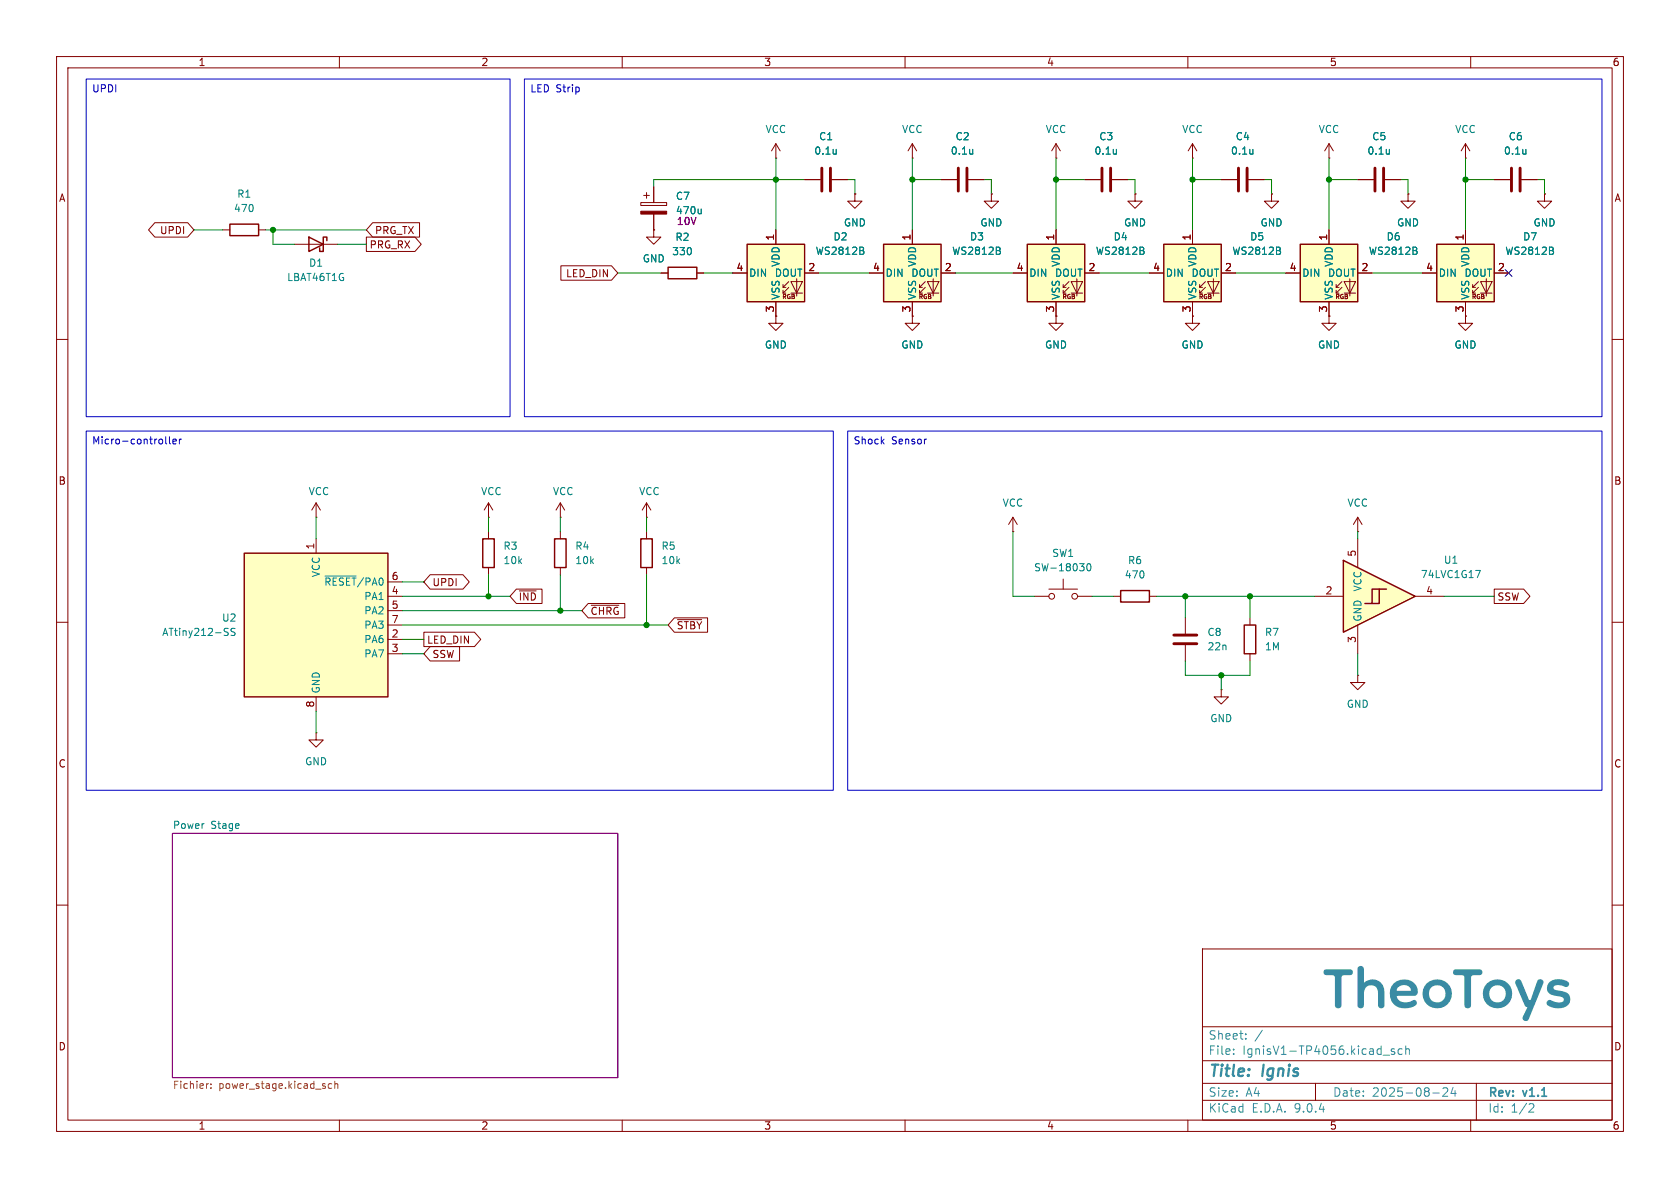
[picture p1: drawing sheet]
<svg xmlns="http://www.w3.org/2000/svg" width="297mm" height="210mm" viewBox="0 0 297 210" stroke-linecap="round" stroke-linejoin="round" font-family="sans-serif">
<path d="M0 0h297v210h-297z" fill="#fff" stroke="#fff" stroke-width=".18"/>
<g fill="none" stroke="#840000" stroke-width=".18">
<path d="M10 10h277v190h-277zM12 12h273v186h-273zM60 10v2M110 10v2M160 10v2M210 10v2M260 10v2M10 60h2M285 60h2M10 110h2M285 110h2M10 160h2"/>
<path d="M212.6 167.7h72.4v30.3h-72.4zM285 160h2M60 198v2M110 198v2M160 198v2M210 198v2M212.6 194.5h72.4M212.6 191.5h72.4M212.6 187.5h72.4M212.6 181.5h72.4M260 198v2M261 191.5v6.5"/>
</g>
<path d="M218.1 186.3v.1M218.1 185.5v.1M220.2 183.6v.1M220.2 182.8v.1M223.2 182.1l-1.3 2M270.5 195.1l.5 .1 .2 .3-1 1.1h1" fill="none" stroke="#398ba4" stroke-width=".18"/>
<path d="M30.5 147.3h78.7v43.2h-78.7z" fill="none" stroke="#840084" stroke-width=".18"/>
<path d="M36.9 191.6h-.3M37.3 192.3v.1M37.3 191.6v.1M58.6 191.6h-.3l-.3 .2 .2 .5h.4M59.2 191.7l.2-.1h.3v.8M59.2 191.1v1.3" fill="none" stroke="#848400" stroke-width=".18"/>
<path d="M43.2 97.8h25.4v25.4h-25.4z" fill="#ffffc2"/>
<path d="M43.2 97.8h25.4v25.4h-25.4z" fill="none" stroke="#840000" stroke-width=".25"/>
<g fill="none" stroke="#840000" stroke-width=".18">
<path d="M248.9 34.3v1.3h1.3l-1.3 1.2-1.3-1.2h1.3M248.9 34.3h.1M234.9 55.9v1.3h1.3l-1.3 1.2-1.2-1.2h1.2M234.9 55.9h.1M259.1 55.9v1.3h1.2l-1.2 1.2-1.3-1.2h1.3M259.1 55.9h.1M55.9 95.3v2.5M68.6 102.9h2.5M68.6 105.4h2.5M68.6 108h2.5M68.6 110.5h2.5M68.6 113h2.5"/>
<path d="M68.6 115.6h2.5M55.9 123.2v2.5"/>
</g>
<path d="M39.9 111.7l.3 .1 .1 .3-.2 .2h-.3M39.9 111.1h.4M41.6 111.1h-.5l-.2 .1v.4l.5 .2 .2 .3-.3 .2h-.5M57.5 101.8h5.4" fill="none" stroke="#008484" stroke-width=".18"/>
<path d="M229.9 43.2h10.1v10.1h-10.1z" fill="#ffffc2"/>
<g fill="none" stroke="#840000" stroke-width=".18">
<path d="M175.3 34.3v1.3h1.2l-1.2 1.2-1.3-1.2h1.3M175.3 34.3h.1M115.6 40.6v1.3h1.2l-1.2 1.3-1.3-1.3h1.3M115.6 40.6h.1M116.8 48.3h1.3M123.2 48.3h1.3M161.3 55.9v1.3h1.3l-1.3 1.2-1.3-1.2h1.3M161.3 55.9h.1M227.3 48.3h2.6M234.9 40.6v2.6M234.9 53.3v2.6M236.2 50.8h.5"/>
<path d="M236.2 51.8h.5M237.2 49.8l-1 1v-.5M237.2 50.8l-1 1v-.5M237.6 49.8h2l-1 2zM237.6 51.8h2M238.6 49.3v3M240 48.3h2.6M55.9 129.5v1.3h1.2l-1.2 1.3-1.3-1.3h1.3M55.9 129.5h.1"/>
</g>
<path d="M118.1 47.2h5.1v2.1h-5.1zM229.9 43.2h10.1v10.1h-10.1z" fill="none" stroke="#840000" stroke-width=".25"/>
<path d="M250.4 44.4l.1 .1-.1 .4M250.4 43.8v.4" fill="none" stroke="#008484" stroke-width=".18"/>
<path d="M156.2 43.2h10.2v10.1h-10.2z" fill="#ffffc2"/>
<g fill="none" stroke="#840000" stroke-width=".18">
<path d="M151.1 34.3v1.3h1.3l-1.3 1.2-1.2-1.2h1.2M151.1 34.3h.1M161.3 27.9h.1M161.3 25.4v2.5M161.3 25.4l-.8 1.3M161.3 25.4l.8 1.3M166.4 31.8h2.8M171.2 31.8h2.8M259.1 27.9h.1M259.1 25.4l-.8 1.3M259.1 25.4l.7 1.3M259.1 25.4v2.5"/>
<path d="M137.2 55.9v1.3h1.2l-1.2 1.2-1.3-1.2h1.3M137.2 55.9h.1M153.7 48.3h2.5M161.3 40.6v2.6M161.3 53.3v2.6M162.6 50.8h.5M162.6 51.8h.5M163.6 49.8l-1 1v-.5M163.6 50.8l-1 1v-.5M164 49.8h2l-1 2zM164 51.8h2M165 49.3v3"/>
<path d="M166.4 48.3h2.5M114.3 94v1.3M114.3 100.3v1.3"/>
</g>
<path d="M156.2 43.2h10.2v10.1h-10.2zM113.3 95.3h2v5h-2z" fill="none" stroke="#840000" stroke-width=".25"/>
<path d="M172 26.4v.8M172 27.1l-.1 .1M176.7 44.4l.2 .1-.2 .4M176.7 43.8v.4" fill="none" stroke="#008484" stroke-width=".18"/>
<path d="M169.4 29.7v4.1M170.9 29.7v4.1" fill="none" stroke="#840000" stroke-width=".51"/>
<path d="M132.1 43.2h10.1v10.1h-10.1z" fill="#ffffc2"/>
<g fill="none" stroke="#840000" stroke-width=".18">
<path d="M137.2 27.9h.1M137.2 25.4v2.5M137.2 25.4l-.8 1.3M137.2 25.4l.7 1.3M142.2 31.8h2.8M147.1 31.8h2.8M129.5 48.3h2.6M137.2 40.6v2.6M137.2 53.3v2.6M138.4 50.8h.5M138.4 51.8h.5M139.4 49.8l-1 1v-.5"/>
<path d="M139.4 50.8l-1 1v-.5M139.8 49.8h2.1l-1.1 2zM139.8 51.8h2.1M140.8 49.3v3M142.2 48.3h2.6M210.8 55.9v1.3h1.3l-1.3 1.2-1.3-1.2h1.3M210.8 55.9h.1"/>
</g>
<path d="M132.1 43.2h10.1v10.1h-10.1z" fill="none" stroke="#840000" stroke-width=".25"/>
<path d="M147.8 26.4v.8M147.8 27.1v.1M152.6 44.4l.1 .1-.1 .4M152.6 43.8v.4" fill="none" stroke="#008484" stroke-width=".18"/>
<path d="M145.3 29.7v4.1M146.8 29.7v4.1" fill="none" stroke="#840000" stroke-width=".51"/>
<path d="M181.6 43.2h10.2v10.1h-10.2z" fill="#ffffc2"/>
<g fill="none" stroke="#840000" stroke-width=".18">
<path d="M200.7 34.3v1.3h1.2l-1.2 1.2-1.3-1.2h1.3M200.7 34.3h.1M210.8 27.9h.1M210.8 25.4l-.7 1.3M210.8 25.4l.8 1.3M210.8 25.4v2.5M224.8 34.3v1.3h1.3l-1.3 1.2-1.3-1.2h1.3M224.8 34.3h.1M179.1 48.3h2.5M186.7 40.6v2.6M186.7 53.3v2.6M188 50.8h.5"/>
<path d="M188 51.8h.5M189 49.8l-1 1v-.5M189 50.8l-1 1v-.5M189.4 49.8h2l-1 2zM189.4 51.8h2M190.4 49.3v3M191.8 48.3h2.5"/>
</g>
<path d="M181.6 43.2h10.2v10.1h-10.2z" fill="none" stroke="#840000" stroke-width=".25"/>
<path d="M202.1 44.4l.2 .1-.2 .4M202.1 43.8v.4" fill="none" stroke="#008484" stroke-width=".18"/>
<path d="M205.7 43.2h10.2v10.1h-10.2z" fill="#ffffc2"/>
<g fill="none" stroke="#840000" stroke-width=".18">
<path d="M191.8 31.8h2.8M196.6 31.8h2.8M186.7 55.9v1.3h1.3l-1.3 1.2-1.3-1.2h1.3M186.7 55.9h.1M203.2 48.3h2.5M210.8 40.6v2.6M210.8 53.3v2.6M212.1 50.8h.5M212.1 51.8h.5M213.1 49.8l-1 1v-.5M213.1 50.8l-1 1v-.5M213.5 49.8h2l-1 2z"/>
<path d="M213.5 51.8h2M214.5 49.3v3M215.9 48.3h2.5M86.4 94v1.3M99.1 94v1.3M179.1 94h.1M179.1 91.4l-.8 1.3M179.1 91.4l.7 1.3M179.1 91.4v2.6M86.4 100.3v1.3M99.1 100.3v1.3M182.9 105.4h2.5"/>
<path d="M185.4 104.1h5.1M188 102.4v1.7M190.5 105.4h2.5M196.8 105.4h1.3M203.2 105.4h1.3M209.5 109.2v2.8M209.5 114v2.8M221 109.2v1.3M221 115.6v1.2M240 119.4v1.3h1.3l-1.3 1.2-1.2-1.2h1.2M240 119.4h.1"/>
<circle cx="185.9" cy="105.4" r=".51"/>
<circle cx="190" cy="105.4" r=".51"/>
</g>
<path d="M205.7 43.2h10.2v10.1h-10.2zM85.3 95.3h2.1v5h-2.1zM98 95.3h2.1v5h-2.1zM198.1 104.4h5.1v2h-5.1zM220 110.5h2v5.1h-2z" fill="none" stroke="#840000" stroke-width=".25"/>
<path d="M197.4 26.4v.8M197.4 27.1l-.1 .1M226.3 44.4l.1 .1-.1 .4M226.3 43.8v.4M190.9 99.6h.7l-.4 .5M192.3 99.8l.1-.2a.68 .68 0 0 1 .5 .7 .68 .68 0 0 1-.5 .6l-.1-.1-.2-.4zM191.6 100.2v.6" fill="none" stroke="#008484" stroke-width=".18"/>
<path d="M194.8 29.7v4.1M196.3 29.7v4.1M207.5 112.3h4.1M207.5 113.8h4.1" fill="none" stroke="#840000" stroke-width=".51"/>
<g fill="#ffffc2">
<path d="M237.5 99.1l12.7 6.3-12.7 6.4z"/>
<path d="M242.6 104.1v2.6h-1.3l2.5-2.6z"/>
<path d="M243.8 104.1h1.3l-2.5 2.6h1.2z"/>
</g>
<path d="M237.5 99.1l12.7 6.3-12.7 6.4zM243.8 104.1h-1.2v2.6h-1.3M245.1 104.1h-1.3v2.6h-1.2" fill="none" stroke="#840000" stroke-width=".25"/>
<g fill="none" stroke="#840000" stroke-width=".18">
<path d="M113.3 35.8h4.6v.5h-4.6zM113.8 34.5h1M114.3 34v1.1M115.6 33v2.8M115.6 37.8v2.8M186.7 27.9h.1M186.7 25.4l-.8 1.3M186.7 25.4l.8 1.3M186.7 25.4v2.5M215.9 31.8h2.8M220.7 31.8h2.8M264.2 31.8h2.8"/>
<path d="M269 31.8h2.8M55.9 91.4h.1M55.9 88.9l-.8 1.3M55.9 88.9l.7 1.3M55.9 88.9v2.5M240 94h.1M240 91.4v2.6M240 95.3v5M240 91.4l-.7 1.3M240 91.4l.8 1.3M232.4 105.4h5.1M240 110.5v5.1"/>
<path d="M250.2 105.4h5.1M215.9 121.9v1.3h1.3l-1.3 1.3-1.3-1.3h1.3M215.9 121.9h.1"/>
</g>
<path d="M124 36.9v.9M124 37.7l-.2 .1M221.5 26.4v.8M221.5 27.1l-.1 .1M269.8 26.4v.8M269.8 27.1l-.1 .1M260.9 100.8h.8l-.5 1.3" fill="none" stroke="#008484" stroke-width=".18"/>
<path d="M113.3 37.3h4.6v.5h-4.6z" fill="#840000" stroke="#840000" stroke-width=".18"/>
<path d="M218.9 29.7v4.1M220.5 29.7v4.1M267.2 29.7v4.1M268.7 29.7v4.1" fill="none" stroke="#840000" stroke-width=".51"/>
<path d="M254 43.2h10.2v10.1h-10.2z" fill="#ffffc2"/>
<g fill="none" stroke="#840000" stroke-width=".18">
<path d="M27.4 39.4h5.8l1.1 1.2-1.1 1.3h-5.8l-1.1-1.3zM65.9 39.4h8.3v2.5h-8.3l-1.1-1.3zM115.6 33v2.8M115.6 37.8v2.8M142.2 31.8h2.8M147.1 31.8h2.8M151.1 34.3h.1M166.4 31.8h2.8M171.2 31.8h2.8M175.3 34.3h.1M191.8 31.8h2.8M196.6 31.8h2.8"/>
<path d="M200.7 34.3h.1M215.9 31.8h2.8M220.7 31.8h2.8M224.8 34.3h.1M234.9 27.9h.1M234.9 25.4l-.7 1.3M234.9 25.4l.8 1.3M234.9 25.4v2.5M240 31.8h2.8M244.9 31.8h2.7M248.9 34.3h.1M264.2 31.8h2.8"/>
<path d="M269 31.8h2.8M273 34.3v1.3h1.3l-1.3 1.2-1.2-1.2h1.2M273 34.3h.1M39.4 40.6h1.2M45.7 40.6h1.3M52.1 43.2h7.6M64.8 41.9h8.6l1.1 1.3-1.1 1.3h-8.6zM99.2 47h8.9l1.1 1.3-1.1 1.2h-8.9zM115.6 40.6h.1M116.8 48.3h1.3M123.2 48.3h1.3M129.5 48.3h2.6"/>
<path d="M137.2 55.9h.1M137.2 40.6v2.6M137.2 53.3v2.6M142.2 48.3h2.6M153.7 48.3h2.5M161.3 55.9h.1M161.3 40.6v2.6M161.3 53.3v2.6M166.4 48.3h2.5M179.1 48.3h2.5M186.7 55.9h.1M186.7 40.6v2.6"/>
<path d="M186.7 53.3v2.6M191.8 48.3h2.5M203.2 48.3h2.5M210.8 55.9h.1M210.8 40.6v2.6M210.8 53.3v2.6M215.9 48.3h2.5M227.3 48.3h2.6M234.9 55.9h.1M234.9 40.6v2.6M234.9 53.3v2.6M240 48.3h2.6"/>
<path d="M251.5 48.3h2.5M259.1 55.9h.1M259.1 40.6v2.6M259.1 53.3v2.6M260.3 50.8h.6M260.3 51.8h.6M261.4 49.8l-1.1 1v-.5M261.4 50.8l-1.1 1v-.5M261.7 49.8h2.1l-1 2zM261.7 51.8h2.1M262.8 49.3v3M264.2 48.3h2.5"/>
<path d="M86.4 91.4h.1M86.4 88.9l-.8 1.3M86.4 88.9l.7 1.3M86.4 88.9v2.5M99.1 91.4h.1M99.1 88.9l-.8 1.3M99.1 88.9l.7 1.3M99.1 88.9v2.5M114.3 91.4h.1M114.3 88.9l-.8 1.3M114.3 88.9l.8 1.3M114.3 88.9v2.5"/>
<path d="M74.9 111.8h9l1.1 1.2-1.1 1.3h-9zM76 114.3h5.2v2.5h-5.2l-1.1-1.2zM76 101.6h5.9l1.1 1.3-1.1 1.2h-5.9l-1.1-1.2zM91.3 104.1h4.5v2.6h-4.5l-1.1-1.3zM91.8 104.5h3M104 106.7h6.5v2.5h-6.5l-1.1-1.2zM104.5 107h4.9M119.2 109.2h5.9v2.6h-5.9l-1.1-1.3zM119.8 109.5h4.2M264.2 104.1h5.2l1.1 1.3-1.1 1.3h-5.2z"/>
</g>
<path d="M40.6 39.6h5.1v2.1h-5.1zM54.6 41.9l2.5 1.3-2.5 1.3zM57.8 42.5v-.6h-.7v2.6h-.6v-.7M254 43.2h10.2v10.1h-10.2z" fill="none" stroke="#840000" stroke-width=".25"/>
<g fill="none" stroke="#008484" stroke-width=".18">
<path d="M124 36.9v.9M124 37.7l-.2 .1M147.8 26.4v.8M147.8 27.1v.1M172 26.4v.8M172 27.1l-.1 .1M197.4 26.4v.8M197.4 27.1l-.1 .1M221.5 26.4v.8M221.5 27.1l-.1 .1M245.6 26.4v.8M245.6 27.1v.1"/>
<path d="M269.8 26.4v.8M269.8 27.1l-.1 .1M152.6 44.4l.1 .1-.1 .4M152.6 43.8v.4M176.7 44.4l.2 .1-.2 .4M176.7 43.8v.4M202.1 44.4l.2 .1-.2 .4M202.1 43.8v.4M226.3 44.4l.1 .1-.1 .4M226.3 43.8v.4M250.4 44.4l.1 .1-.1 .4M250.4 43.8v.4"/>
<path d="M274.5 44.4l.2 .1-.2 .4M274.5 43.8v.4"/>
</g>
<path d="M243.1 29.7v4.1M244.6 29.7v4.1" fill="none" stroke="#840000" stroke-width=".51"/>
<g fill="none" stroke="#008400" stroke-width=".18">
<path d="M137.2 27.9v12.7M142.2 31.8h-26.6v1.2M149.9 31.8h1.2v2.5M161.3 31.8h5.1M161.3 27.9v12.7M174 31.8h1.3v2.5M186.7 31.8h5.1M186.7 27.9v12.7M199.4 31.8h1.3v2.5M210.8 31.8h5.1M210.8 27.9v12.7M223.5 31.8h1.3v2.5"/>
<path d="M234.9 27.9v12.7M234.9 31.8h5.1M247.6 31.8h1.3v2.5M259.1 27.9v12.7M259.1 31.8h5.1M271.8 31.8h1.2v2.5M34.3 40.6h5.1M47 40.6h17.8M48.3 40.6v2.6h3.8M59.7 43.2h5.1M109.2 48.3h7.6M124.5 48.3h5"/>
<path d="M144.8 48.3h8.9M168.9 48.3h10.2M194.3 48.3h8.9M218.4 48.3h8.9M242.6 48.3h8.9M55.9 91.4v3.9M86.4 91.4v2.6M99.1 91.4v2.6M114.3 91.4v2.6M179.1 94v11.4h3.8M240 94v1.3M71.1 113h3.8"/>
<path d="M71.1 115.6h3.8M71.1 105.4h19.1M71.1 110.5h47M71.1 102.9h3.8M71.1 108h31.8M86.4 101.6v3.8M99.1 101.6v6.4M114.3 101.6v8.9M193 105.4h3.8M204.5 105.4h27.9M209.5 116.8v2.6h11.5v-2.6M209.5 105.4v3.8"/>
<path d="M215.9 119.4v2.5M221 105.4v3.8M240 115.6v3.8M255.3 105.4h8.9M55.9 125.7v3.8"/>
</g>
<path d="M266.1 47.7l1.2 1.2M267.3 47.7l-1.2 1.2" fill="none" stroke="#000084" stroke-width=".18"/>
<path d="M15.2 14h75v59.7h-75zM92.7 14h190.5v59.7h-190.5zM15.2 76.2h132.1v63.5h-132.1zM29.3 77.2v1.1l.2 .2M30 77.2v1.1l.1 .2M30.6 78.1l.6-.2-.1-.2-.4-.1-.1 .2v.6h.5M31.7 77.6v.9M32.1 77.6l-.4 .3M149.9 76.2h133.3v63.5h-133.3z" fill="none" stroke="#0000c2" stroke-width=".18"/>
<g fill="#008400" stroke="#008400" stroke-width=".18">
<circle cx="48.3" cy="40.6" r=".46"/>
<circle cx="86.4" cy="105.4" r=".46"/>
<circle cx="114.3" cy="110.5" r=".46"/>
<circle cx="99.1" cy="108" r=".46"/>
<circle cx="234.9" cy="31.8" r=".46"/>
<circle cx="210.8" cy="31.8" r=".46"/>
<circle cx="186.7" cy="31.8" r=".46"/>
<circle cx="161.3" cy="31.8" r=".46"/>
<circle cx="137.2" cy="31.8" r=".46"/>
<circle cx="259.1" cy="31.8" r=".46"/>
<circle cx="215.9" cy="119.4" r=".46"/>
<circle cx="221" cy="105.4" r=".46"/>
<circle cx="209.5" cy="105.4" r=".46"/>
</g>
<text font-size="16.7" fill="#398ba4" x="233.8" y="185.3">TheoToy</text>
<g font-size="2.8" fill="#398ba4">
<text x="213.6" y="190.9">Title:</text>
<text x="223.2" y="190.9">Ignis</text>
</g>
<g font-size="2.1" fill="#398ba4">
<text x="213.6" y="184">Sheet:</text>
<text x="213.6" y="186.7">File:</text>
<text x="219.6" y="186.7">IgnisV1-TP4056.kicad_sch</text>
<text x="213.6" y="196.9">KiCad</text>
<text x="213.6" y="194.1">Size:</text>
<text x="220.2" y="194.1">A4</text>
<text x="221.3" y="196.9">E.D.A.</text>
<text x="228.9" y="196.9">9.0.4</text>
<text x="235.6" y="194.1">Date:</text>
<text x="242.6" y="194.1">2025-08-24</text>
<text x="263" y="194.3">Rev:</text>
<text x="263" y="196.9">Id:</text>
<text x="267.1" y="196.9">1/2</text>
<text x="269.4" y="194.3">v1.1</text>
</g>
<g font-size="1.8" fill="#840000">
<text x="35" y="11.9">1</text>
<text x="85" y="11.9">2</text>
<text x="135" y="11.9">3</text>
<text x="185" y="11.9">4</text>
<text x="235" y="11.9">5</text>
<text x="285" y="11.9">6</text>
<text x="10.3" y="35.9">A</text>
<text x="285.3" y="35.9">A</text>
<text x="28.2" y="41.6">UPDI</text>
<text x="66.2" y="41.6">PRG_TX</text>
<text x="65.2" y="44.1">PRG_RX</text>
<text x="136.9" y="42.6" transform="rotate(-90 136.9 42.6)">1</text>
<text x="161" y="42.6" transform="rotate(-90 161 42.6)">1</text>
<text x="186.4" y="42.6" transform="rotate(-90 186.4 42.6)">1</text>
<text x="210.6" y="42.6" transform="rotate(-90 210.6 42.6)">1</text>
<text x="234.7" y="42.6" transform="rotate(-90 234.7 42.6)">1</text>
<text x="258.8" y="42.6" transform="rotate(-90 258.8 42.6)">1</text>
<text x="100" y="49.2">LED_DIN</text>
<text x="130.1" y="48">4</text>
<text x="142.8" y="48">2</text>
<text x="154.2" y="48">4</text>
<text x="166.9" y="48">2</text>
<text x="179.6" y="48">4</text>
<text x="192.3" y="48">2</text>
<text x="203.8" y="48">4</text>
<text x="216.5" y="48">2</text>
<text x="227.9" y="48">4</text>
<text x="240.6" y="48">2</text>
<text x="252" y="48">4</text>
<text x="264.7" y="48">2</text>
<text x="136.9" y="55.3" transform="rotate(-90 136.9 55.3)">3</text>
<text x="161" y="55.3" transform="rotate(-90 161 55.3)">3</text>
<text x="186.4" y="55.3" transform="rotate(-90 186.4 55.3)">3</text>
<text x="210.6" y="55.3" transform="rotate(-90 210.6 55.3)">3</text>
<text x="234.7" y="55.3" transform="rotate(-90 234.7 55.3)">3</text>
<text x="258.8" y="55.3" transform="rotate(-90 258.8 55.3)">3</text>
<text x="10.3" y="85.9">B</text>
<text x="285.3" y="85.9">B</text>
<text x="55.6" y="97.2" transform="rotate(-90 55.6 97.2)">1</text>
<text x="239.8" y="98.5" transform="rotate(-90 239.8 98.5)">5</text>
<text x="69.1" y="102.6">6</text>
<text x="69.1" y="105.2">4</text>
<text x="69.1" y="107.7">5</text>
<text x="76.4" y="103.8">UPDI</text>
<text x="91.6" y="106.4">~{IND}</text>
<text x="234.2" y="105.2">2</text>
<text x="252" y="105.2">4</text>
<text x="264.6" y="106.4">SSW</text>
<text x="69.1" y="110.2">7</text>
<text x="69.1" y="112.8">2</text>
<text x="75.4" y="114">LED_DIN</text>
<text x="104.3" y="108.9">~{CHRG}</text>
<text x="119.5" y="111.4">~{STBY}</text>
<text x="239.8" y="113.7" transform="rotate(-90 239.8 113.7)">3</text>
<text x="69.1" y="115.3">3</text>
<text x="76.4" y="116.5">SSW</text>
<text x="55.6" y="125.2" transform="rotate(-90 55.6 125.2)">8</text>
<text x="10.3" y="135.9">C</text>
<text x="285.3" y="135.9">C</text>
<text x="10.3" y="185.9">D</text>
<text x="285.3" y="185.9">D</text>
<text x="35" y="199.9">1</text>
<text x="85" y="199.9">2</text>
<text x="135" y="199.9">3</text>
<text x="185" y="199.9">4</text>
<text x="235" y="199.9">5</text>
<text x="285" y="199.9">6</text>
</g>
<g font-size="1.8" fill="#0000c2">
<text x="16.2" y="16.6">UPDI</text>
<text x="93.7" y="16.6">LED Strip</text>
<text x="16.2" y="78.9">Micro-controller</text>
<text x="150.8" y="78.9">Shock</text>
<text x="157.6" y="78.9">Sensor</text>
</g>
<g font-size="1.8" fill="#008484">
<text x="135.2" y="23.7">VCC</text>
<text x="159.4" y="23.7">VCC</text>
<text x="184.8" y="23.7">VCC</text>
<text x="208.9" y="23.7">VCC</text>
<text x="233" y="23.7">VCC</text>
<text x="257.2" y="23.7">VCC</text>
<text x="143.9" y="27.5">0.1u</text>
<text x="144.7" y="25">C1</text>
<text x="168" y="27.5">0.1u</text>
<text x="168.8" y="25">C2</text>
<text x="193.4" y="27.5">0.1u</text>
<text x="194.2" y="25">C3</text>
<text x="217.5" y="27.5">0.1u</text>
<text x="218.4" y="25">C4</text>
<text x="241.7" y="27.5">0.1u</text>
<text x="242.5" y="25">C5</text>
<text x="265.8" y="27.5">0.1u</text>
<text x="266.6" y="25">C6</text>
<text x="41.8" y="35.2">R1</text>
<text x="119.4" y="35.5">C7</text>
<text x="41.3" y="37.7">470</text>
<text x="119.4" y="38.1">470u</text>
<text x="149.1" y="40.2">GND</text>
<text x="173.2" y="40.2">GND</text>
<text x="198.6" y="40.2">GND</text>
<text x="222.8" y="40.2">GND</text>
<text x="246.9" y="40.2">GND</text>
<text x="271" y="40.2">GND</text>
<text x="54.5" y="47.3">D1</text>
<text x="113.5" y="46.6">GND</text>
<text x="118.7" y="45.3">330</text>
<text x="119.3" y="42.8">R2</text>
<text x="138" y="47.3" transform="rotate(-90 138 47.3)">VDD</text>
<text x="144.1" y="45.2">WS2812B</text>
<text x="147.2" y="42.7">D2</text>
<text x="162.2" y="47.3" transform="rotate(-90 162.2 47.3)">VDD</text>
<text x="168.2" y="45.2">WS2812B</text>
<text x="171.4" y="42.7">D3</text>
<text x="187.6" y="47.3" transform="rotate(-90 187.6 47.3)">VDD</text>
<text x="193.6" y="45.2">WS2812B</text>
<text x="196.8" y="42.7">D4</text>
<text x="211.7" y="47.3" transform="rotate(-90 211.7 47.3)">VDD</text>
<text x="217.8" y="45.2">WS2812B</text>
<text x="220.9" y="42.7">D5</text>
<text x="235.8" y="47.3" transform="rotate(-90 235.8 47.3)">VDD</text>
<text x="241.9" y="45.2">WS2812B</text>
<text x="245" y="42.7">D6</text>
<text x="259.9" y="47.3" transform="rotate(-90 259.9 47.3)">VDD</text>
<text x="266" y="45.2">WS2812B</text>
<text x="269.2" y="42.7">D7</text>
<text x="50.7" y="49.9">LBAT46T1G</text>
<text x="132.3" y="49.1">DIN</text>
<text x="136.9" y="49.1">DOUT</text>
<text x="138" y="53.1" transform="rotate(-90 138 53.1)">VSS</text>
<text x="156.5" y="49.1">DIN</text>
<text x="161" y="49.1">DOUT</text>
<text x="162.2" y="53.1" transform="rotate(-90 162.2 53.1)">VSS</text>
<text x="181.9" y="49.1">DIN</text>
<text x="186.4" y="49.1">DOUT</text>
<text x="187.6" y="53.1" transform="rotate(-90 187.6 53.1)">VSS</text>
<text x="206" y="49.1">DIN</text>
<text x="210.5" y="49.1">DOUT</text>
<text x="211.7" y="53.1" transform="rotate(-90 211.7 53.1)">VSS</text>
<text x="230.1" y="49.1">DIN</text>
<text x="234.7" y="49.1">DOUT</text>
<text x="235.8" y="53.1" transform="rotate(-90 235.8 53.1)">VSS</text>
<text x="254.3" y="49.1">DIN</text>
<text x="258.8" y="49.1">DOUT</text>
<text x="259.9" y="53.1" transform="rotate(-90 259.9 53.1)">VSS</text>
<text x="135.1" y="61.8">GND</text>
<text x="159.3" y="61.8">GND</text>
<text x="184.7" y="61.8">GND</text>
<text x="208.8" y="61.8">GND</text>
<text x="232.9" y="61.8">GND</text>
<text x="257" y="61.8">GND</text>
<text x="54.5" y="87.7">VCC</text>
<text x="85" y="87.7">VCC</text>
<text x="97.7" y="87.7">VCC</text>
<text x="112.9" y="87.7">VCC</text>
<text x="177.2" y="89.8">VCC</text>
<text x="238.1" y="89.8">VCC</text>
<text x="88.9" y="97.4">R3</text>
<text x="88.9" y="99.9">10k</text>
<text x="101.6" y="97.4">R4</text>
<text x="101.6" y="99.9">10k</text>
<text x="116.8" y="97.4">R5</text>
<text x="116.8" y="99.9">10k</text>
<text x="182.7" y="101.2">SW-18030</text>
<text x="185.9" y="98.7">SW1</text>
<text x="199.3" y="99.9">R6</text>
<text x="255.2" y="99.9">U1</text>
<text x="56.7" y="102.1" transform="rotate(-90 56.7 102.1)">VCC</text>
<text x="57.2" y="103.7">~{RESET}/PA0</text>
<text x="64.3" y="106.3">PA1</text>
<text x="198.7" y="102.5">470</text>
<text x="240.9" y="104.7" transform="rotate(-90 240.9 104.7)">VCC</text>
<text x="251.1" y="102.4">74LVC1G17</text>
<text x="28.6" y="112.6">ATtiny212-SS</text>
<text x="39.2" y="110.1">U2</text>
<text x="64.3" y="108.8">PA2</text>
<text x="64.3" y="111.4">PA3</text>
<text x="64.3" y="113.9">PA6</text>
<text x="213.4" y="112.6">C8</text>
<text x="223.5" y="112.6">R7</text>
<text x="240.9" y="110" transform="rotate(-90 240.9 110)">GND</text>
<text x="64.3" y="116.4">PA7</text>
<text x="213.4" y="115.2">22n</text>
<text x="223.5" y="115.2">1M</text>
<text x="56.7" y="122.7" transform="rotate(-90 56.7 122.7)">GND</text>
<text x="238" y="125.3">GND</text>
<text x="213.9" y="127.9">GND</text>
<text x="53.8" y="135.5">GND</text>
<text x="30.5" y="146.6">Power</text>
<text x="37.3" y="146.6">Stage</text>
</g>
<text font-size="1.8" fill="#840084" x="119.6" y="40">10V</text>
<g font-size="1.8" fill="#848400">
<text x="30.5" y="192.8">Fichier:</text>
<text x="38.7" y="192.8">power_stage.kicad_sch</text>
</g>
<g font-size="1.1" fill="#840000">
<text x="138.2" y="53.1">RGB</text>
<text x="162.3" y="53.1">RGB</text>
<text x="187.7" y="53.1">RGB</text>
<text x="211.8" y="53.1">RGB</text>
<text x="235.9" y="53.1">RGB</text>
<text x="260.1" y="53.1">RGB</text>
</g>
</svg>
